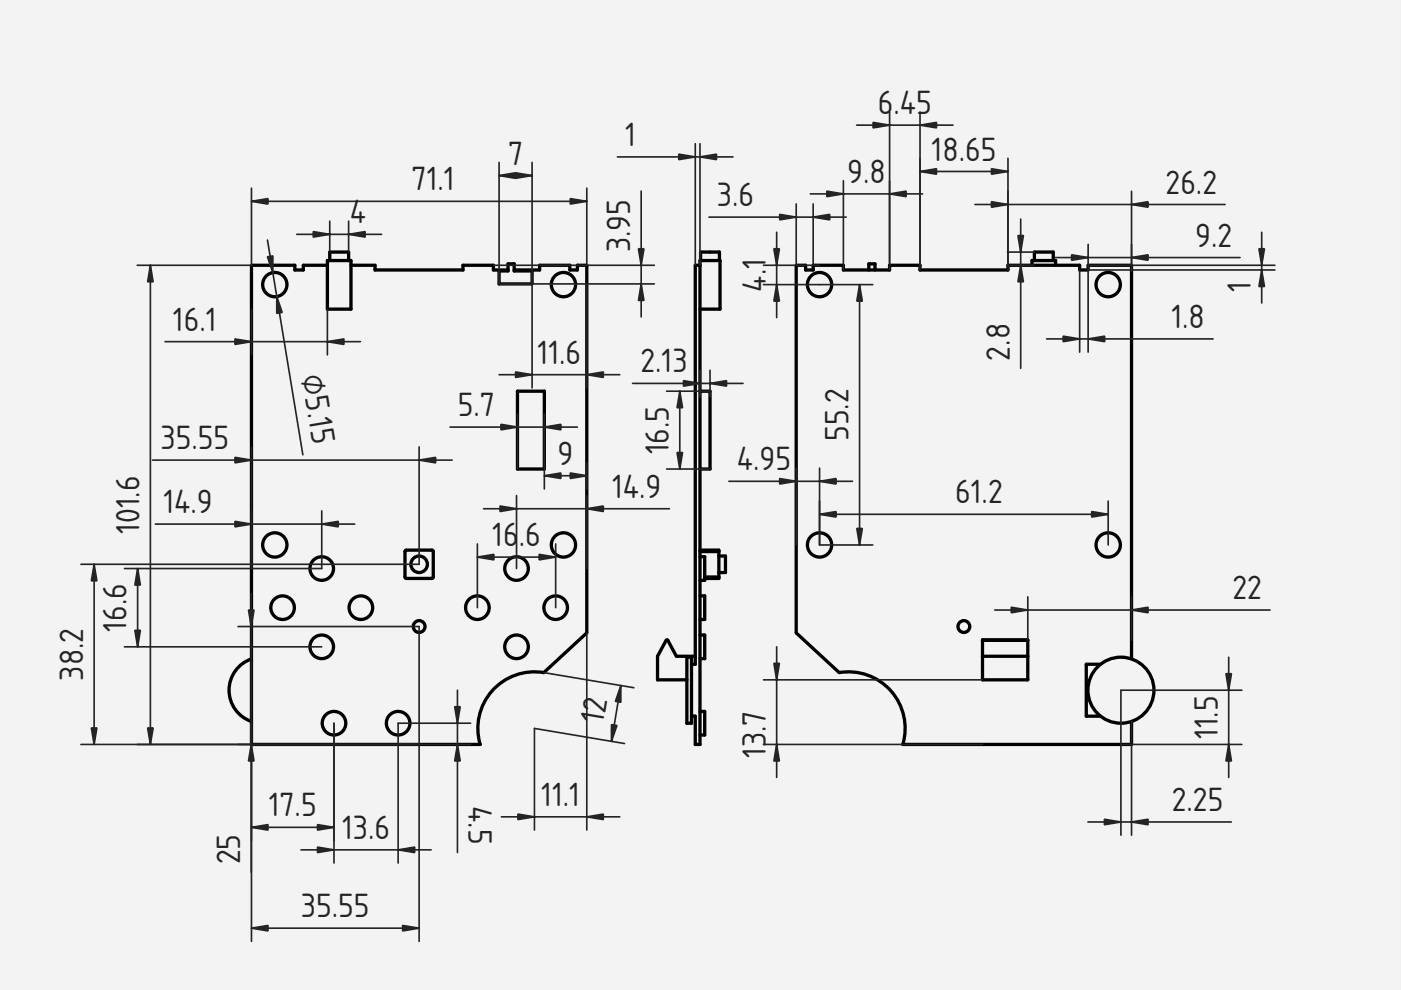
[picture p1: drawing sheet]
<svg xmlns="http://www.w3.org/2000/svg" width="297mm" height="210mm" viewBox="0 0 297 210" stroke-linecap="round" stroke-linejoin="round" font-family="sans-serif">
<path d="M0 0h297v210h-297z" fill-rule="evenodd" fill="#f1f3f5"/>
<path d="M0 0h297v210h-297zM0 0v210h297v-210z" fill="#000"/>
<g fill="#f1f3f5">
<path d="M53.3 56.2h9.2v1h1.8v-1h5.1v-1h.5v-1.8h4v1.8h.5v1h5.1v1h18.7v-1h6.4v1h3.1v-1.3h1.3v1.3h5.4v-1h6.4v1h1.6v-1h2v78l-9.1 8.4a12 12 0 0 0-13.5 15.2h-48.5v-4.8a7 7 0 0 1-4.7-6.7 7 7 0 0 1 4.7-6.6z" fill-rule="evenodd"/>
<path d="M53.3 56.2h9.2v1h1.8v-1h5.1v9.3h5v-9.3h5.1v1h18.7v-1h6.4v1h3.1v.2h-1.9v2.8h7v-2.8h-3.8v-.2h5.4v-1h6.4v1h1.6v-1h2v78l-9.1 8.4a12 12 0 0 0-13.5 15.2h-48.5z" fill-rule="evenodd"/>
<path d="M109.7 82.9h5.7v16.5h-5.7z" fill-rule="evenodd"/>
<path d="M69.4 55.2h5v10.3h-5z" fill-rule="evenodd"/>
<path d="M50.4 141.6a7 7 0 0 1 2.9-1.9v13.3a7 7 0 0 1-2.9-11.4z" fill-rule="evenodd"/>
<path d="M85.9 116.8l.3-.2 5.5 .1 .2 .2-.1 5.6-.2 .1h-5.6l-.1-.3z" fill-rule="evenodd"/>
<path d="M105.8 57.4h1.9v-1.5h1.3v1.5h3.8v2.8h-7z" fill-rule="evenodd"/>
<path d="M69.9 53.4h4v1.8h-4z" fill-rule="evenodd"/>
<circle cx="58.3" cy="115.5" r="2.58"/>
<circle cx="119.5" cy="60.3" r="2.58"/>
<circle cx="119.5" cy="115.5" r="2.58"/>
<circle cx="58.3" cy="60.3" r="2.58"/>
<circle cx="68.2" cy="137.1" r="2.5"/>
<circle cx="117.8" cy="128.8" r="2.5"/>
<circle cx="109.5" cy="120.5" r="2.5"/>
<circle cx="70.8" cy="153.3" r="2.5"/>
<circle cx="84.4" cy="153.3" r="2.5"/>
<circle cx="76.5" cy="128.8" r="2.5"/>
<circle cx="59.9" cy="128.8" r="2.5"/>
<circle cx="101.2" cy="128.8" r="2.5"/>
<circle cx="68.2" cy="120.5" r="2.5"/>
<circle cx="109.5" cy="137.1" r="2.5"/>
<circle cx="88.9" cy="119.6" r="1.75"/>
<circle cx="88.9" cy="132.8" r="1.25"/>
</g>
<g fill="none" stroke="#000" stroke-width=".7">
<path d="M69.4 56.2h-5.1v1h-1.8v-1h-9.2v101.6h48.5a12 12 0 0 1 13.5-15.2l9.1-8.4v-78h-2v1h-1.6v-1h-6.4v1h-5.4M69.4 55.2h5v10.3h-5zM69.9 55.2v-1.8h4v1.8M74.4 56.2h5.1v1h18.7v-1h6.4v1h3.1M105.8 57.4h1.9v-1.5h1.3v1.5h3.8v2.8h-7zM109.7 82.9h5.7v16.5h-5.7zM86 116.7l5.6-.1 .2 .2 .1 5.5-.2 .3h-5.5l-.3-.1v-5.6zM53.3 139.7a7 7 0 0 0-4.7 6.6 7 7 0 0 0 4.7 6.7"/>
<circle cx="58.3" cy="60.3" r="2.58"/>
<circle cx="119.5" cy="60.3" r="2.58"/>
<circle cx="58.3" cy="115.5" r="2.58"/>
<circle cx="88.9" cy="119.6" r="1.75"/>
<circle cx="119.5" cy="115.5" r="2.58"/>
<circle cx="59.9" cy="128.8" r="2.5"/>
<circle cx="68.2" cy="137.1" r="2.5"/>
<circle cx="68.2" cy="120.5" r="2.5"/>
<circle cx="76.5" cy="128.8" r="2.5"/>
<circle cx="88.9" cy="132.8" r="1.25"/>
<circle cx="101.2" cy="128.8" r="2.5"/>
<circle cx="109.5" cy="137.1" r="2.5"/>
<circle cx="109.5" cy="120.5" r="2.5"/>
<circle cx="117.8" cy="128.8" r="2.5"/>
<circle cx="70.8" cy="153.3" r="2.5"/>
<circle cx="84.4" cy="153.3" r="2.5"/>
</g>
<g fill="none" stroke="#212529" stroke-width=".35">
<path d="M53.3 39.9v16.3h-24.2M105.8 34.4v25.8h32.9M105.8 37.2h7M112.8 34.4v47.8M124.4 39.9v16.3M31.9 56.2v101.6M53.3 42.7h71.1M56.7 50.9l7.5 45.5M62.9 49.7h18M69.9 46.9v6.5M73.9 46.9v6.5M104.6 56.2h34.1"/>
<path d="M135.9 40.5v26.7M35 72.4h41.4M53.3 65.5v9.7M69.4 65.5v9.7M105.8 79.4h25.6M124.4 60.2v22M32.3 97.6h63.6M53.3 94.8v25.7M88.9 94.8v24.8h-71.7M95.4 90.6h27M109.7 87.8v11.6M115.4 87.8v15.9"/>
<path d="M124.4 98.1v5.6M20 119.6v38.2M32.9 111.1h42.3M68.2 108.3v12.2h-41.8M101.2 118.1h16.6M101.2 115.3v13.5M102.5 107.9h39.4M109.5 105.1v15.4M115.4 100.9h9M117.8 115.3v13.5M124.4 105.1v15.4M26.4 137.1h41.8"/>
<path d="M29.2 120.5v16.6M50.5 132.8h38.4v66.8M53.3 125.8v59.2M53.3 132.8v66.8M124.4 134.2v41.8M17.2 157.8h82.6M70.8 153.3v29.7M97 146.3v34.5M99.8 153.3h-15.4v29.7M115.3 142.6l19.1 3.2M131.6 145.4l-2 11.8M132.4 157.6l-19.1-3.2v21.6"/>
<path d="M53.3 175.4h17.5M106.3 173.2h25.1M53.3 196.8h35.6M63.8 180.2h27.6"/>
</g>
<g fill="#212529" stroke="#212529" stroke-width=".35">
<path d="M120.9 42.1l3.5 .6-3.5 .6z"/>
<path d="M53.3 42.7l3.5-.6v1.2z"/>
<path d="M31.9 56.2l.6 3.5h-1.2z"/>
<path d="M31.3 154.3h1.2l-.6 3.5z"/>
<path d="M84.4 180.2l3.5-.6v1.2z"/>
<path d="M67.3 179.6l3.5 .6-3.5 .6z"/>
<path d="M29.2 120.5l.6 3.5h-1.2z"/>
<path d="M28.6 133.6h1.2l-.6 3.5z"/>
<path d="M114.3 117.5l3.5 .6-3.5 .6z"/>
<path d="M101.2 118.1l3.5-.6v1.2z"/>
<path d="M20 119.6l.5 3.5h-1.1z"/>
<path d="M19.4 154.3h1.1l-.5 3.5z"/>
<path d="M88.9 97.6l3.5-.6v1.1z"/>
<path d="M49.8 97l3.5 .6-3.5 .5z"/>
<path d="M85.4 196.2l3.5 .6-3.5 .6z"/>
<path d="M53.3 196.8l3.5-.6v1.2z"/>
<path d="M52.7 129.3h1.2l-.6 3.5z"/>
<path d="M53.3 157.8l.6 3.5h-1.2z"/>
<path d="M96.4 149.8h1.2l-.6 3.5z"/>
<path d="M97 157.8l.6 3.5h-1.2z"/>
<path d="M73.9 49.7l3.5-.6v1.2z"/>
<path d="M66.4 49.1l3.5 .6-3.5 .6z"/>
<path d="M69.4 72.4l3.5-.5v1.1z"/>
<path d="M49.8 71.9l3.5 .5-3.5 .6z"/>
<path d="M135.9 60.2l.6 3.5h-1.1z"/>
<path d="M135.4 52.7h1.1l-.6 3.5z"/>
<path d="M109.3 78.9l3.5 .5-3.5 .6z"/>
<path d="M124.4 79.4l3.5-.5v1.1z"/>
<path d="M109.3 36.6l3.5 .6-3.5 .6z"/>
<path d="M105.8 37.2l3.5-.6v1.2z"/>
<path d="M67.3 174.8l3.5 .6-3.5 .6z"/>
<path d="M53.3 175.4l3.5-.6v1.2z"/>
<path d="M68.2 111.1l3.5-.6v1.2z"/>
<path d="M49.8 110.5l3.5 .6-3.5 .6z"/>
<path d="M106 107.3l3.5 .6-3.5 .5z"/>
<path d="M124.4 107.9l3.5-.6v1.1z"/>
<path d="M131.6 145.4v3.5l-1.1-.2z"/>
<path d="M129.6 153.6l1.2 .2-1.2 3.4z"/>
<path d="M109.8 172.6l3.5 .6-3.5 .6z"/>
<path d="M124.4 173.2l3.5-.6v1.2z"/>
<path d="M58.7 62.9l1.1 3.3-1.1 .2z"/>
<path d="M56.7 54.4l1.2-.1-.1 3.5z"/>
<path d="M115.4 100.9l3.5-.6v1.1z"/>
<path d="M120.9 100.3l3.5 .6-3.5 .5z"/>
<path d="M106.2 90l3.5 .6-3.5 .5z"/>
<path d="M115.4 90.6l3.5-.6v1.1z"/>
</g>
<g fill="#f1f3f5">
<path d="M168.8 56.2h2v1h1.6v-1h6.4v1h5.4v-1.3h1.3v1.3h3.1v-1h6.5v1h18.6v-1h5.1v-1h.5v-1.8h4v1.8h.5v1h5.1v1h1.8v-1h9.2v83.5a7 7 0 0 1 4.8 6.6 7 7 0 0 1-4.8 6.7v4.8h-48.5a12 12 0 0 0-13.5-15.2l-9.1-8.4z" fill-rule="evenodd"/>
<path d="M168.8 56.2h2v1h1.6v-1h6.4v1h9.8v-1h6.5v1h18.6v-1h15.2v1h1.8v-1h9.2v83.5a7 7 0 0 0-6.6 1.1h-3v11h3a7 7 0 0 0 6.6 1.2v4.8h-48.5a12 12 0 0 0-13.5-15.2l-9.1-8.4z" fill-rule="evenodd"/>
<path d="M208.3 135.7h9.6v8.4h-9.6z" fill-rule="evenodd"/>
<path d="M208.3 139.1h9.6v5h-9.6z" fill-rule="evenodd"/>
<path d="M208.3 135.8h9.6v3.3h-9.6z" fill-rule="evenodd"/>
<path d="M230.3 140.8h3a7 7 0 0 0 0 11h-3z" fill-rule="evenodd"/>
<path d="M219.3 53.4h4v1.8h-4z" fill-rule="evenodd"/>
<path d="M218.8 55.2h5v1h-5z" fill-rule="evenodd"/>
<path d="M184.2 55.9h1.3v1.3h-1.3z" fill-rule="evenodd"/>
<circle cx="237.7" cy="146.3" r="7"/>
<circle cx="235" cy="115.5" r="2.58"/>
<circle cx="173.8" cy="60.3" r="2.58"/>
<circle cx="173.8" cy="115.5" r="2.58"/>
<circle cx="235" cy="60.3" r="2.58"/>
<circle cx="204.4" cy="132.8" r="1.25"/>
</g>
<path d="M208.3 135.7h9.6" fill="none" stroke="#f1f3f5" stroke-width=".21"/>
<g fill="none" stroke="#000" stroke-width=".7">
<path d="M184.2 57.2v-1.3h1.3v1.3M218.8 56.2v-1h5v1M219.3 55.2v-1.8h4v1.8M208.3 135.7h9.6v8.4h-9.6zM208.3 139.1h9.6M208.3 135.8h9.6M239.9 139.7v-83.5h-9.2v1h-1.8v-1h-15.2v1h-18.6v-1h-6.5v1h-9.8v-1h-6.4v1h-1.6v-1h-2v78l9.1 8.4a12 12 0 0 1 13.5 15.2h48.5v-4.8M233.3 140.8h-3v11h3"/>
<circle cx="173.8" cy="60.3" r="2.58"/>
<circle cx="235" cy="60.3" r="2.58"/>
<circle cx="173.8" cy="115.5" r="2.58"/>
<circle cx="235" cy="115.5" r="2.58"/>
<circle cx="204.4" cy="132.8" r="1.25"/>
<circle cx="237.7" cy="146.3" r="7"/>
</g>
<g fill="none" stroke="#212529" stroke-width=".35">
<path d="M178.8 38.3v18.9M181.6 26.5h20.5M188.6 23.7v33.5M195.1 36.4h18.6M195.1 23.7v33.5M213.7 33.6v23.6M150.3 46h29.1M161.9 56.2h11.9M164.7 49.2v18.1M168.8 43.2v13M171.8 41.1h23.8M172.4 43.2v13"/>
<path d="M206.7 43.4h53M213.6 56.2h5.6M213.6 53.4h5.7M216.4 46.4v31.7M223.7 54.6h39.2M228.9 57.2v17.5M230.7 51.8v22.9M230.7 56.2h39.6M230.7 57.2h39.6M239.9 40.6v16.8M267.5 49.2v15M161.9 60.3h23.1"/>
<path d="M182.2 60.3v55.2M221.9 71.9h35.3M168.8 99.2v16.3M173.8 99.2v16.3h11.2M154.5 102h26.3M173.8 109h61.2M235 106.2v9.3M164.7 137.1v27.7M210.9 129.3h58.4M217.9 126.5v9.3M239.9 126.5v9.3M260.5 139.3v25.5"/>
<path d="M161.9 144.1h46.4M161.9 157.8h46.4M237.7 157.8h25.6M239.9 153v24.1M263.3 146.3h-25.6v30.8M230.7 174.3h30.4"/>
</g>
<g fill="#212529" stroke="#212529" stroke-width=".35">
<path d="M195.1 36.4l3.5-.6v1.1z"/>
<path d="M210.2 35.8l3.5 .6-3.5 .5z"/>
<path d="M175.3 40.5l3.5 .6-3.5 .6z"/>
<path d="M188.6 41.1l3.5-.6v1.2z"/>
<path d="M210.2 42.8l3.5 .6-3.5 .5z"/>
<path d="M239.9 43.4l3.5-.6v1.1z"/>
<path d="M227.2 54l3.5 .6-3.5 .6z"/>
<path d="M239.9 54.6l3.5-.6v1.2z"/>
<path d="M225.4 71.3l3.5 .6-3.5 .5z"/>
<path d="M230.7 71.9l3.5-.6v1.1z"/>
<path d="M266.9 52.7h1.2l-.6 3.5z"/>
<path d="M267.5 57.2l.6 3.5h-1.2z"/>
<path d="M185.1 26l3.5 .5-3.5 .6z"/>
<path d="M195.1 26.5l3.5-.5v1.1z"/>
<path d="M165.3 45.5l3.5 .5-3.5 .6z"/>
<path d="M172.4 46l3.5-.5v1.1z"/>
<path d="M164.1 140.6h1.1l-.5 3.5z"/>
<path d="M164.7 157.8l.5 3.5h-1.1z"/>
<path d="M259.9 142.8h1.2l-.6 3.5z"/>
<path d="M260.5 157.8l.6 3.5h-1.2z"/>
<path d="M214.4 128.8l3.5 .5-3.5 .6z"/>
<path d="M239.9 129.3l3.5-.5v1.1z"/>
<path d="M231.5 108.5l3.5 .5-3.5 .6z"/>
<path d="M173.8 109l3.5-.5v1.1z"/>
<path d="M182.2 60.3l.6 3.5h-1.1z"/>
<path d="M181.7 112h1.1l-.6 3.5z"/>
<path d="M164.7 60.3l.5 3.5h-1.1z"/>
<path d="M164.1 52.7h1.1l-.5 3.5z"/>
<path d="M215.8 49.9h1.2l-.6 3.5z"/>
<path d="M216.4 56.2l.6 3.5h-1.2z"/>
<path d="M234.2 173.7l3.5 .6-3.5 .6z"/>
<path d="M239.9 174.3l3.5-.6v1.2z"/>
<path d="M173.8 102l3.5-.5v1.1z"/>
<path d="M165.3 101.5l3.5 .5-3.5 .6z"/>
</g>
<g fill="#f1f3f5">
<path d="M148.5 53.4h4v1.8h.2v10.3h-4.3v17.4h2.1v16.5h-2.1v17.2h4v1.3h1.4v3.5h-1.4v1.2h-3v.4h-1v3.3h1v5h-1v3.3h1v5h-1v11.2h1v5h-1v2h-1v-6h-.8v1.5h-1v-9.2h-6.2v-5l2-3.4 2 3.4h4v-82.9h1z" fill-rule="evenodd"/>
<path d="M147.4 56.2h1v101.6h-1v-6h-.8v-11h.8z" fill-rule="evenodd"/>
<path d="M148.4 55.2h4.3v10.3h-4.3z" fill-rule="evenodd"/>
<path d="M141.3 135.7l.3 .1 1.8 3.3h4v1.7h-.8v-1.5h-1v4.8h-6.2v-5z" fill-rule="evenodd"/>
<path d="M148.4 82.9h2.1v16.5h-2.1z" fill-rule="evenodd"/>
<path d="M148.4 116.9h4v5.4h-3v-4.3h-1z" fill-rule="evenodd"/>
<path d="M145.6 139.3h1v14h-1z" fill-rule="evenodd"/>
<path d="M148.5 53.4h4v1.8h-4z" fill-rule="evenodd"/>
<path d="M148.4 134.6h1v5h-1z" fill-rule="evenodd"/>
<path d="M148.4 118h1v5h-1z" fill-rule="evenodd"/>
<path d="M148.4 126.3h1v5h-1z" fill-rule="evenodd"/>
<path d="M148.4 150.8h1v5h-1z" fill-rule="evenodd"/>
<path d="M152.4 117.9h1.4v3.5h-1.4z" fill-rule="evenodd"/>
</g>
<path d="M148.4 116.8h4" fill="none" stroke="#f1f3f5" stroke-width=".3"/>
<path d="M149.4 122.3h3v.3h-3z" fill-rule="evenodd" fill="#f1f3f5"/>
<g fill="none" stroke="#000" stroke-width=".7">
<path d="M148.4 56.2h-1v84.6h-.8M148.5 55.2v-1.8h4v1.8M148.4 65.5h4.3v-10.3h-4.3v102.6h-1v-6h-.8M148.4 82.9h2.1v16.5h-2.1M148.4 118h1v5h-1M148.4 116.6h4v6h-3M148.4 116.9h4M152.4 117.9h1.4v3.5h-1.4M145.6 139.3h1v14h-1zM147.4 139.1h-4l-2-3.4-2 3.4v5h6.2M148.4 126.3h1v5h-1M148.4 134.6h1v5h-1"/>
<path d="M149.4 122.3h3M148.4 150.8h1v5h-1"/>
</g>
<path d="M130.9 33.3h24.5M147.4 30.5v25.7M148.4 30.5v25.7M148.4 78.5v5.6M150.5 78.5v5.6M134.1 81.3h23.4M141.3 99.4h9.2M141.3 82.9h9.2M144.1 82.9v16.5" fill="none" stroke="#212529" stroke-width=".35"/>
<g fill="#212529" stroke="#212529" stroke-width=".35">
<path d="M148.4 33.3l3.5-.6v1.2z"/>
<path d="M143.9 32.7l3.5 .6-3.5 .6z"/>
<path d="M143.5 95.9h1.2l-.6 3.5z"/>
<path d="M144.1 82.9l.6 3.5h-1.2z"/>
<path d="M150.5 81.3l3.5-.6v1.2z"/>
<path d="M144.9 80.7l3.5 .6-3.5 .6z"/>
</g>
<g font-size="6.7" fill="#212529">
<text x="186.1" y="24.2">6</text>
<text x="189.4" y="24.2">.45</text>
<text x="107.7" y="34.9">7</text>
<text x="132.6" y="30.9">1</text>
<text x="197.5" y="34">18.65</text>
<text x="87.3" y="40.4">71.1</text>
<text x="179.6" y="38.8">9.8</text>
<text x="247.1" y="41">26.2</text>
<text x="74.2" y="47.4">4</text>
<text x="152" y="43.7">3.6</text>
<text x="133.6" y="53.5" transform="rotate(-90 133.6 53.5)">3.95</text>
<text x="253.4" y="52.3">9.2</text>
<text x="162.3" y="58.4" transform="rotate(-90 162.3 58.4)">.1</text>
<text x="162.3" y="61.8" transform="rotate(-90 162.3 61.8)">4</text>
<text x="265.2" y="61.8" transform="rotate(-90 265.2 61.8)">1</text>
<text x="36.7" y="70.1">16.1</text>
<text x="248.4" y="69.5">1.8</text>
<text x="114" y="77.1">11.6</text>
<text x="214.1" y="76.4" transform="rotate(-90 214.1 76.4)">2.8</text>
<text x="63.9" y="79.8" transform="rotate(81 63.9 79.8)">⌀5.15</text>
<text x="135.8" y="79">2.13</text>
<text x="97.1" y="88.2">5.7</text>
<text x="34" y="95.2">35.55</text>
<text x="179.9" y="93.5" transform="rotate(-90 179.9 93.5)">55.2</text>
<text x="118.2" y="98.5">9</text>
<text x="141.8" y="96.3" transform="rotate(-90 141.8 96.3)">16.5</text>
<text x="156.2" y="99.7">4.95</text>
<text x="129.8" y="105.5">14.9</text>
<text x="202.5" y="106.7">61.2</text>
<text x="29.6" y="113.2" transform="rotate(-90 29.6 113.2)">101.6</text>
<text x="34.6" y="108.8">14.9</text>
<text x="104.4" y="115.8">16</text>
<text x="110" y="115.8">.</text>
<text x="111.3" y="115.8">6</text>
<text x="261.3" y="127">22</text>
<text x="26.9" y="134" transform="rotate(-90 26.9 134)">16.6</text>
<text x="17.6" y="144.3" transform="rotate(-90 17.6 144.3)">38.2</text>
<text x="127.9" y="153.6" transform="rotate(-80 127.9 153.6)">12</text>
<text x="162.3" y="160.7" transform="rotate(-90 162.3 160.7)">13.7</text>
<text x="258.2" y="156.7" transform="rotate(-90 258.2 156.7)">11.5</text>
<text x="57" y="173.1">17.5</text>
<text x="99.3" y="171" transform="rotate(90 99.3 171)">4.5</text>
<text x="114.8" y="170.9">11.1</text>
<text x="248.5" y="172">2.25</text>
<text x="72.5" y="177.9">13.6</text>
<text x="50.9" y="183.2" transform="rotate(-90 50.9 183.2)">25</text>
<text x="63.8" y="194.5">35.55</text>
</g>
</svg>
